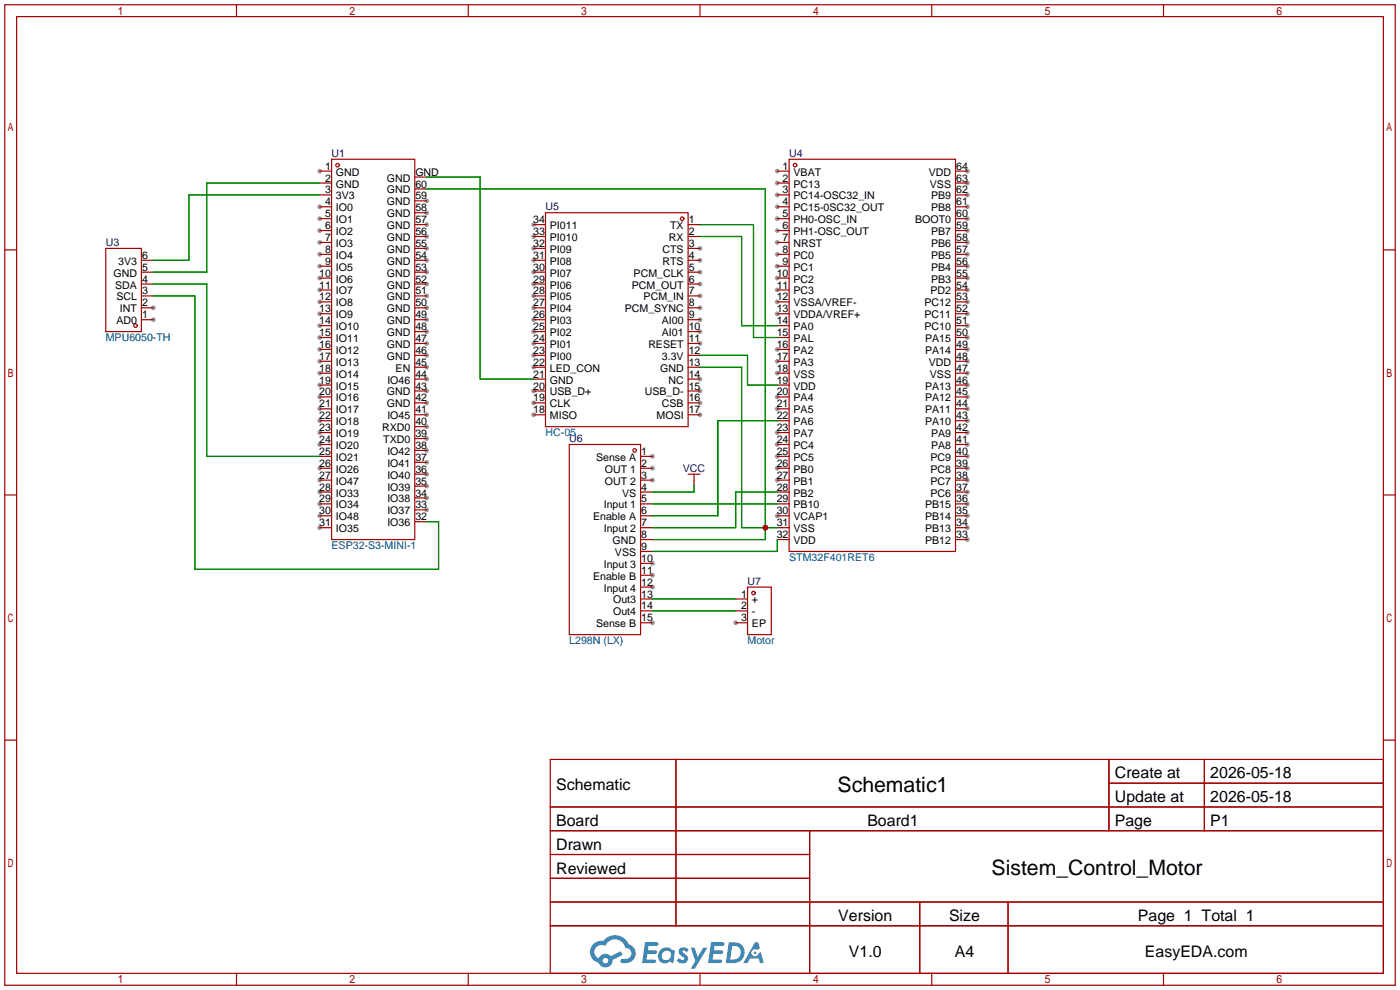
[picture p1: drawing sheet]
<svg xmlns="http://www.w3.org/2000/svg" width="299mm" height="212mm" viewBox="0 0 299 212" stroke-linecap="round" stroke-linejoin="round" font-family="sans-serif">
<g fill="#999">
<circle cx="68.3" cy="36.6" r=".51"/>
<circle cx="68.3" cy="44.2" r=".51"/>
<circle cx="68.3" cy="46.7" r=".51"/>
<circle cx="68.3" cy="49.3" r=".51"/>
<circle cx="68.3" cy="51.8" r=".51"/>
<circle cx="68.3" cy="54.4" r=".51"/>
<circle cx="68.3" cy="56.9" r=".51"/>
<circle cx="68.3" cy="59.4" r=".51"/>
<circle cx="68.3" cy="62" r=".51"/>
<circle cx="68.3" cy="64.5" r=".51"/>
<circle cx="68.3" cy="67.1" r=".51"/>
<circle cx="68.3" cy="69.6" r=".51"/>
<circle cx="68.3" cy="72.1" r=".51"/>
<circle cx="68.3" cy="74.7" r=".51"/>
<circle cx="68.3" cy="77.2" r=".51"/>
<circle cx="68.3" cy="79.8" r=".51"/>
<circle cx="68.3" cy="82.3" r=".51"/>
<circle cx="68.3" cy="84.8" r=".51"/>
<circle cx="68.3" cy="87.4" r=".51"/>
<circle cx="68.3" cy="89.9" r=".51"/>
<circle cx="68.3" cy="92.5" r=".51"/>
<circle cx="68.3" cy="95" r=".51"/>
<circle cx="68.3" cy="100.1" r=".51"/>
<circle cx="68.3" cy="102.6" r=".51"/>
<circle cx="68.3" cy="105.2" r=".51"/>
<circle cx="68.3" cy="107.7" r=".51"/>
<circle cx="68.3" cy="110.2" r=".51"/>
<circle cx="68.3" cy="112.8" r=".51"/>
<circle cx="91.2" cy="109" r=".51"/>
<circle cx="91.2" cy="106.4" r=".51"/>
<circle cx="91.2" cy="103.9" r=".51"/>
<circle cx="91.2" cy="101.3" r=".51"/>
<circle cx="91.2" cy="98.8" r=".51"/>
<circle cx="91.2" cy="96.3" r=".51"/>
<circle cx="91.2" cy="93.7" r=".51"/>
<circle cx="91.2" cy="91.2" r=".51"/>
<circle cx="91.2" cy="88.6" r=".51"/>
<circle cx="91.2" cy="86.1" r=".51"/>
<circle cx="91.2" cy="83.6" r=".51"/>
<circle cx="91.2" cy="81" r=".51"/>
<circle cx="91.2" cy="78.5" r=".51"/>
<circle cx="91.2" cy="75.9" r=".51"/>
<circle cx="91.2" cy="73.4" r=".51"/>
<circle cx="91.2" cy="70.9" r=".51"/>
<circle cx="91.2" cy="68.3" r=".51"/>
<circle cx="91.2" cy="65.8" r=".51"/>
<circle cx="91.2" cy="63.2" r=".51"/>
<circle cx="91.2" cy="60.7" r=".51"/>
<circle cx="91.2" cy="58.2" r=".51"/>
<circle cx="91.2" cy="55.6" r=".51"/>
<circle cx="91.2" cy="53.1" r=".51"/>
<circle cx="91.2" cy="50.5" r=".51"/>
<circle cx="91.2" cy="48" r=".51"/>
<circle cx="91.2" cy="45.5" r=".51"/>
<circle cx="91.2" cy="42.9" r=".51"/>
<circle cx="32.8" cy="68.3" r=".51"/>
<circle cx="32.8" cy="65.8" r=".51"/>
<circle cx="166.1" cy="36.6" r=".51"/>
<circle cx="166.1" cy="39.1" r=".51"/>
<circle cx="166.1" cy="41.7" r=".51"/>
<circle cx="166.1" cy="44.2" r=".51"/>
<circle cx="166.1" cy="46.7" r=".51"/>
<circle cx="166.1" cy="49.3" r=".51"/>
<circle cx="166.1" cy="51.8" r=".51"/>
<circle cx="166.1" cy="54.4" r=".51"/>
<circle cx="166.1" cy="56.9" r=".51"/>
<circle cx="166.1" cy="59.4" r=".51"/>
<circle cx="166.1" cy="62" r=".51"/>
<circle cx="166.1" cy="64.5" r=".51"/>
<circle cx="166.1" cy="67.1" r=".51"/>
<circle cx="166.1" cy="74.7" r=".51"/>
<circle cx="166.1" cy="77.2" r=".51"/>
<circle cx="166.1" cy="79.8" r=".51"/>
<circle cx="166.1" cy="84.8" r=".51"/>
<circle cx="166.1" cy="87.4" r=".51"/>
<circle cx="166.1" cy="92.5" r=".51"/>
<circle cx="166.1" cy="95" r=".51"/>
<circle cx="166.1" cy="97.5" r=".51"/>
<circle cx="166.1" cy="100.1" r=".51"/>
<circle cx="166.1" cy="102.6" r=".51"/>
<circle cx="166.1" cy="110.2" r=".51"/>
<circle cx="206.8" cy="115.3" r=".51"/>
<circle cx="206.8" cy="112.8" r=".51"/>
<circle cx="206.8" cy="110.2" r=".51"/>
<circle cx="206.8" cy="107.7" r=".51"/>
<circle cx="206.8" cy="105.2" r=".51"/>
<circle cx="206.8" cy="102.6" r=".51"/>
<circle cx="206.8" cy="100.1" r=".51"/>
<circle cx="206.8" cy="97.5" r=".51"/>
<circle cx="206.8" cy="95" r=".51"/>
<circle cx="206.8" cy="92.5" r=".51"/>
<circle cx="206.8" cy="89.9" r=".51"/>
<circle cx="206.8" cy="87.4" r=".51"/>
<circle cx="206.8" cy="84.8" r=".51"/>
<circle cx="206.8" cy="82.3" r=".51"/>
<circle cx="206.8" cy="79.8" r=".51"/>
<circle cx="206.8" cy="77.2" r=".51"/>
<circle cx="206.8" cy="74.7" r=".51"/>
<circle cx="206.8" cy="72.1" r=".51"/>
<circle cx="206.8" cy="69.6" r=".51"/>
<circle cx="206.8" cy="67.1" r=".51"/>
<circle cx="206.8" cy="64.5" r=".51"/>
<circle cx="206.8" cy="62" r=".51"/>
<circle cx="206.8" cy="59.4" r=".51"/>
<circle cx="206.8" cy="56.9" r=".51"/>
<circle cx="206.8" cy="54.4" r=".51"/>
<circle cx="206.8" cy="51.8" r=".51"/>
<circle cx="206.8" cy="49.3" r=".51"/>
<circle cx="206.8" cy="46.7" r=".51"/>
<circle cx="206.8" cy="44.2" r=".51"/>
<circle cx="206.8" cy="41.7" r=".51"/>
<circle cx="206.8" cy="39.1" r=".51"/>
<circle cx="206.8" cy="36.6" r=".51"/>
<circle cx="149.6" cy="53.1" r=".51"/>
<circle cx="149.6" cy="55.6" r=".51"/>
<circle cx="149.6" cy="58.2" r=".51"/>
<circle cx="149.6" cy="60.7" r=".51"/>
<circle cx="149.6" cy="63.2" r=".51"/>
<circle cx="149.6" cy="65.8" r=".51"/>
<circle cx="149.6" cy="68.3" r=".51"/>
<circle cx="149.6" cy="70.9" r=".51"/>
<circle cx="149.6" cy="73.4" r=".51"/>
<circle cx="149.6" cy="81" r=".51"/>
<circle cx="149.6" cy="83.6" r=".51"/>
<circle cx="149.6" cy="86.1" r=".51"/>
<circle cx="149.6" cy="88.6" r=".51"/>
<circle cx="114" cy="88.6" r=".51"/>
<circle cx="114" cy="86.1" r=".51"/>
<circle cx="114" cy="83.6" r=".51"/>
<circle cx="114" cy="78.5" r=".51"/>
<circle cx="114" cy="75.9" r=".51"/>
<circle cx="114" cy="73.4" r=".51"/>
<circle cx="114" cy="70.9" r=".51"/>
<circle cx="114" cy="68.3" r=".51"/>
<circle cx="114" cy="65.8" r=".51"/>
<circle cx="114" cy="63.2" r=".51"/>
<circle cx="114" cy="60.7" r=".51"/>
<circle cx="114" cy="58.2" r=".51"/>
<circle cx="114" cy="55.6" r=".51"/>
<circle cx="114" cy="53.1" r=".51"/>
<circle cx="114" cy="50.5" r=".51"/>
<circle cx="114" cy="48" r=".51"/>
<circle cx="139.4" cy="133.1" r=".51"/>
<circle cx="139.4" cy="125.5" r=".51"/>
<circle cx="139.4" cy="122.9" r=".51"/>
<circle cx="139.4" cy="120.4" r=".51"/>
<circle cx="139.4" cy="102.6" r=".51"/>
<circle cx="139.4" cy="100.1" r=".51"/>
<circle cx="139.4" cy="97.5" r=".51"/>
<circle cx="157.2" cy="133.1" r=".51"/>
</g>
<g fill="none" stroke="#a10000" stroke-width=".25">
<path d="M1 1h297.2v209.6h-297.2zM3.6 3.6h292.1v204.4h-292.1zM50.5 1v2.6M100.1 1v2.6M149.6 1v2.6M199.1 1v2.6M248.7 1v2.6M1 53.4h2.6M295.7 53.4h2.5M1 105.8h2.6M295.7 105.8h2.5M1 158.2h2.6"/>
<path d="M295.7 158.2h2.5M117.6 162.3h178.1v45.7h-178.1zM117.6 172.5h178.1M117.6 177.5h178.1M144.5 162.3v35.6M173 177.5v30.5M237 162.3v15.2M237 167.4h58.7M257.4 162.3v15.2M117.6 182.6h55.4M117.6 192.8h178.1M117.6 187.7h55.4"/>
<path d="M117.6 197.9h178.1M196.6 192.8v15.2M215.4 192.8v15.2M50.5 208v2.6M100.1 208v2.6M149.6 208v2.6M199.1 208v2.6M248.7 208v2.6"/>
</g>
<g fill="#5487ff">
<path d="M145.3 202.7a1.3 1.3 0 0 1 1.9 .3l-.4 .6a.54 .54 0 0 0-.9-.2l.1 .2a1.34 1.34 0 0 1 .9 1.8 1.47 1.47 0 0 1-2.3-.1l.5-.6 .8 .5a.31 .31 0 0 0 .4-.3 .31 .31 0 0 0-.3-.4 1.12 1.12 0 0 1-.7-1.8z"/>
<path d="M147.6 202.5h.9l.6 2 1.2-2h.9l-2.7 4.6h-.9l1-1.7z"/>
<path d="M137.8 201.4h1.7a1.31 1.31 0 0 1 1.2 .2 .4 .4 0 0 1-.3 .5l-1.8 .1-.1 .9h1.6a.4 .4 0 0 1 .4 .4 .4 .4 0 0 1-.5 .4h-1.6l-.2 1.2h1.4a.46 .46 0 0 1 .5 0 .46 .46 0 0 1 .1 .5l-.4 .2h-2.6z"/>
<path d="M151.9 201.4h1.7a1.32 1.32 0 0 1 1.2 .2 .39 .39 0 0 1-.3 .5l-1.8 .1-.1 .9h1.6a.4 .4 0 0 1 .4 .4 .4 .4 0 0 1-.4 .4h-1.7l-.2 1.2h1.4a.46 .46 0 0 1 .5 0 .46 .46 0 0 1 .1 .5l-.4 .2h-2.6z"/>
<path d="M161.3 201.4h.8l.3 1.3-.6 .4a.75 .75 0 0 0-1.1 .3 .75 .75 0 0 0 .5 1 .75 .75 0 0 0 .9-.7l.5-.2 .6 2.3h-.8l-.3-.9h-1.8l-.5 .9h-1z"/>
<path d="M155.7 201.4l-.6 4.4h1.5a2.27 2.27 0 0 0 2.6-2.2 2.27 2.27 0 0 0-2.7-2.2zM156.5 202.1a1.5 1.5 0 0 1 1.8 1.6 1.5 1.5 0 0 1-1.9 1.4h-.3z"/>
<path d="M141.2 203a1.6 1.6 0 0 0-.3 2.3 1.6 1.6 0 0 0 2.3 .2l.7 .3 .3-2.4-.1-.3-.5-.1a1.58 1.58 0 0 0-2.4 0zM141.8 203.5a.98 .98 0 0 1 1.6 .4 .98 .98 0 0 1-1.1 1.3 .94 .94 0 0 1-.9-.7 .94 .94 0 0 1 .4-1z"/>
<path d="M126.8 201.8a2.37 2.37 0 0 0 1.1 4 1.54 1.54 0 0 0 1.8 1 1.54 1.54 0 0 0 1.2-1.6l2.2-1.1-.5-.8-2 1a1.57 1.57 0 0 0-2.7 .5 1.5 1.5 0 0 1-.7-2.1 1.5 1.5 0 0 1 2.2-.5 2.23 2.23 0 0 1 2.3-1.4 2.23 2.23 0 0 1 2 1.8 1.16 1.16 0 0 1 1.2 1.1 1.16 1.16 0 0 1-1.1 1.2h-.7a.47 .47 0 0 0-.5 .4 .47 .47 0 0 0 .4 .5 2.17 2.17 0 0 0 2.5-.9 2.17 2.17 0 0 0-.3-2.7l-.8-.4a3.2 3.2 0 0 0-5.5-.7l-1.1 .1zM128.8 205.3a.6 .6 0 0 1 1.2 0 .6 .6 0 0 1-1.2 0z"/>
<circle cx="161.4" cy="203.6" r=".28"/>
</g>
<g fill="none" stroke="#a10000" stroke-width=".25">
<path d="M68.3 36.6h2.6M68.3 39.1h2.6M70.9 34h17.7v81.3h-17.7zM88.6 37.8h2.6M166.1 36.6h2.6M166.1 39.1h2.6M168.7 34h35.5v83.9h-35.5zM204.2 36.6h2.6M204.2 39.1h2.6M22.6 53.1h7.6v17.8h-7.6zM30.2 58.2h2.6M30.2 55.6h2.6"/>
<path d="M68.3 41.7h2.6M68.3 44.2h2.6M68.3 46.7h2.6M68.3 49.3h2.6M68.3 51.8h2.6M68.3 54.4h2.6M68.3 56.9h2.6M68.3 59.4h2.6M88.6 58.2h2.6M88.6 55.6h2.6M88.6 53.1h2.6M88.6 50.5h2.6"/>
<path d="M88.6 48h2.6M88.6 45.5h2.6M88.6 42.9h2.6M88.6 40.4h2.6M114 58.2h2.6M114 55.6h2.6M114 53.1h2.6M114 50.5h2.6M114 48h2.6M116.6 45.5h30.5v45.7h-30.5zM147.1 58.2h2.5M147.1 55.6h2.5"/>
<path d="M147.1 53.1h2.5M147.1 50.5h2.5M147.1 48h2.5M166.1 41.7h2.6M166.1 44.2h2.6M166.1 46.7h2.6M166.1 49.3h2.6M166.1 51.8h2.6M166.1 54.4h2.6M166.1 56.9h2.6M166.1 59.4h2.6M204.2 41.7h2.6"/>
<path d="M204.2 44.2h2.6M204.2 46.7h2.6M204.2 49.3h2.6M204.2 51.8h2.6M204.2 54.4h2.6M204.2 56.9h2.6M204.2 59.4h2.6M30.2 68.3h2.6M30.2 65.8h2.6M30.2 63.2h2.6M30.2 60.7h2.6M68.3 62h2.6"/>
<path d="M68.3 64.5h2.6M68.3 67.1h2.6M68.3 69.6h2.6M68.3 72.1h2.6M68.3 74.7h2.6M68.3 77.2h2.6M68.3 79.8h2.6M88.6 78.5h2.6M88.6 75.9h2.6M88.6 73.4h2.6M88.6 70.9h2.6M88.6 68.3h2.6"/>
<path d="M88.6 65.8h2.6M88.6 63.2h2.6M88.6 60.7h2.6M114 78.5h2.6M114 75.9h2.6M114 73.4h2.6M114 70.9h2.6M114 68.3h2.6M114 65.8h2.6M114 63.2h2.6M114 60.7h2.6M147.1 78.5h2.5"/>
<path d="M147.1 75.9h2.5M147.1 73.4h2.5M147.1 70.9h2.5M147.1 68.3h2.5M147.1 65.8h2.5M147.1 63.2h2.5M147.1 60.7h2.5M166.1 62h2.6M166.1 64.5h2.6M166.1 67.1h2.6M166.1 69.6h2.6M166.1 72.1h2.6"/>
<path d="M166.1 74.7h2.6M166.1 77.2h2.6M166.1 79.8h2.6M204.2 62h2.6M204.2 64.5h2.6M204.2 67.1h2.6M204.2 69.6h2.6M204.2 72.1h2.6M204.2 74.7h2.6M204.2 77.2h2.6M204.2 79.8h2.6M68.3 82.3h2.6"/>
<path d="M68.3 84.8h2.6M68.3 87.4h2.6M68.3 89.9h2.6M68.3 92.5h2.6M68.3 95h2.6M68.3 97.5h2.6M88.6 98.8h2.6M88.6 96.3h2.6M88.6 93.7h2.6M88.6 91.2h2.6M88.6 88.6h2.6M88.6 86.1h2.6"/>
<path d="M88.6 83.6h2.6M88.6 81h2.6M114 88.6h2.6M114 86.1h2.6M114 83.6h2.6M114 81h2.6M121.7 95h15.2v40.6h-15.2zM136.9 97.5h2.5M147.1 88.6h2.5M147.1 86.1h2.5M147.1 83.6h2.5M147.1 81h2.5"/>
<path d="M166.1 82.3h2.6M166.1 84.8h2.6M166.1 87.4h2.6M166.1 89.9h2.6M166.1 92.5h2.6M166.1 95h2.6M166.1 97.5h2.6M204.2 82.3h2.6M204.2 84.8h2.6M204.2 87.4h2.6M204.2 89.9h2.6M204.2 92.5h2.6"/>
<path d="M204.2 95h2.6M204.2 97.5h2.6M68.3 100.1h2.6M68.3 102.6h2.6M68.3 105.2h2.6M68.3 107.7h2.6M68.3 110.2h2.6M68.3 112.8h2.6M88.6 111.5h2.6M88.6 109h2.6M88.6 106.4h2.6M88.6 103.9h2.6"/>
<path d="M88.6 101.3h2.6M136.9 100.1h2.5M136.9 102.6h2.5M136.9 105.2h2.5M136.9 107.7h2.5M136.9 110.2h2.5M136.9 112.8h2.5M136.9 115.3h2.5M136.9 117.9h2.5M147.1 101.3h2.5M148.3 101.3v2.6M166.1 100.1h2.6"/>
<path d="M166.1 102.6h2.6M166.1 105.2h2.6M166.1 107.7h2.6M166.1 110.2h2.6M166.1 112.8h2.6M166.1 115.3h2.6M204.2 100.1h2.6M204.2 102.6h2.6M204.2 105.2h2.6M204.2 107.7h2.6M204.2 110.2h2.6M204.2 112.8h2.6"/>
<path d="M204.2 115.3h2.6M136.9 133.1h2.5M136.9 130.6h2.5M136.9 128h2.5M136.9 125.5h2.5M136.9 122.9h2.5M136.9 120.4h2.5M157.2 133.1h2.6M157.2 130.6h2.6M157.2 128h2.6M159.8 125.5h5v10.1h-5z"/>
<circle cx="72.1" cy="35.3" r=".38"/>
<circle cx="169.9" cy="35.3" r=".38"/>
<circle cx="145.8" cy="46.7" r=".38"/>
<circle cx="29" cy="69.6" r=".38"/>
<circle cx="135.6" cy="96.3" r=".38"/>
<circle cx="161" cy="126.7" r=".38"/>
</g>
<g fill="none" stroke="#008700" stroke-width=".25">
<path d="M68.3 39.1h-24.1v19.1h-11.4M91.2 37.8h11.4v43.2h11.4M68.3 41.7h-27.9v13.9h-7.6M91.2 40.4h72.4v74.9h-24.2M149.6 48h11.4v24.1h5.1M149.6 50.5h8.9v19.1h7.6M32.8 60.7h11.4v36.8h24.1M32.8 63.2h8.9v58.5h52v-10.2h-2.5M149.6 78.5h8.9v34.3h7.6M149.6 75.9h10.2v6.4h6.3M166.1 89.9h-12.7v20.3h-14M139.4 107.7h26.7"/>
<path d="M148.3 103.9v1.3h-8.9M166.1 105.2h-8.9v7.6h-17.8M166.1 115.3v2.6h-26.7M139.4 128h17.8M139.4 130.6h17.8"/>
</g>
<circle cx="163.6" cy="112.8" r=".63" fill="#c00"/>
<g font-size="4.5">
<text x="179" y="169.2">Schematic1</text>
<text x="211.9" y="187">Sistem_Control_Motor</text>
</g>
<g font-size="3.4">
<text x="238.3" y="166.4">Create at</text>
<text x="258.7" y="166.4">2026-05-18</text>
<text x="118.9" y="168.9">Schematic</text>
<text x="238.3" y="171.4">Update at</text>
<text x="258.7" y="171.4">2026-05-18</text>
<text x="118.9" y="176.5">Board</text>
<text x="185.4" y="176.5">Board1</text>
<text x="238.3" y="176.5">Page</text>
<text x="258.7" y="176.5">P1</text>
<text x="118.9" y="181.6">Drawn</text>
<text x="118.9" y="186.7">Reviewed</text>
<text x="179.2" y="196.8">Version</text>
<text x="202.8" y="196.8">Size</text>
<text x="243.2" y="196.8">Page 1 Total 1</text>
<text x="181.4" y="204.5">V1.0</text>
<text x="204.1" y="204.5">A4</text>
<text x="244.7" y="204.5">EasyEDA.com</text>
</g>
<g font-size="2.3" fill="#000080">
<text x="70.9" y="33.5">U1</text>
<text x="168.7" y="33.5">U4</text>
<text x="116.6" y="44.9">U5</text>
<text x="22.6" y="52.5">U3</text>
<text x="121.7" y="94.5">U6</text>
<text x="145.9" y="100.8">VCC</text>
<text x="159.8" y="124.9">U7</text>
</g>
<g font-size="2.3">
<text x="69.5" y="36.3">1</text>
<text x="69.5" y="38.8">2</text>
<text x="69.5" y="41.3">3</text>
<text x="71.8" y="37.5">GND</text>
<text x="71.8" y="40.1">GND</text>
<text x="82.7" y="41.3">GND</text>
<text x="82.7" y="38.8">GND</text>
<text x="88.8" y="40.1">60</text>
<text x="88.8" y="37.5">GND</text>
<text x="167.3" y="36.3">1</text>
<text x="167.3" y="38.8">2</text>
<text x="167.3" y="41.3">3</text>
<text x="169.6" y="37.5">VBAT</text>
<text x="169.6" y="40.1">PC13</text>
<text x="198.5" y="37.5">VDD</text>
<text x="198.7" y="40.1">VSS</text>
<text x="204.3" y="41.3">62</text>
<text x="204.3" y="38.8">63</text>
<text x="204.3" y="36.3">64</text>
<text x="69.5" y="43.9">4</text>
<text x="69.5" y="46.4">5</text>
<text x="71.8" y="42.6">3V3</text>
<text x="71.8" y="45.2">IO0</text>
<text x="71.8" y="47.7">IO1</text>
<text x="82.7" y="46.4">GND</text>
<text x="82.7" y="43.9">GND</text>
<text x="88.8" y="47.7">57</text>
<text x="88.8" y="45.2">58</text>
<text x="88.8" y="42.6">59</text>
<text x="113.9" y="47.7">34</text>
<text x="147.2" y="47.7">1</text>
<text x="167.3" y="43.9">4</text>
<text x="167.3" y="46.4">5</text>
<text x="169.6" y="42.6">PC14-OSC32_IN</text>
<text x="169.6" y="45.2">PC15-0SC32_OUT</text>
<text x="169.6" y="47.7">PH0-OSC_IN</text>
<text x="195.6" y="47.7">BOOT0</text>
<text x="199" y="45.2">PB8</text>
<text x="199" y="42.6">PB9</text>
<text x="204.3" y="46.4">60</text>
<text x="204.3" y="43.9">61</text>
<text x="69.5" y="49">6</text>
<text x="69.5" y="51.5">7</text>
<text x="71.8" y="50.2">IO2</text>
<text x="71.8" y="52.8">IO3</text>
<text x="82.7" y="51.5">GND</text>
<text x="82.7" y="49">GND</text>
<text x="88.8" y="52.8">55</text>
<text x="88.8" y="50.2">56</text>
<text x="113.9" y="52.8">32</text>
<text x="113.9" y="50.2">33</text>
<text x="117.5" y="51.5">PI010</text>
<text x="117.5" y="49">PI011</text>
<text x="143" y="51.5">RX</text>
<text x="143.2" y="49">TX</text>
<text x="147.2" y="50.2">2</text>
<text x="147.2" y="52.8">3</text>
<text x="167.3" y="49">6</text>
<text x="167.3" y="51.5">7</text>
<text x="169.6" y="50.2">PH1-OSC_OUT</text>
<text x="169.6" y="52.8">NRST</text>
<text x="199" y="52.8">PB6</text>
<text x="199" y="50.2">PB7</text>
<text x="204.3" y="51.5">58</text>
<text x="204.3" y="49">59</text>
<text x="24.2" y="59.1">GND</text>
<text x="25.3" y="56.6">3V3</text>
<text x="30.4" y="57.9">5</text>
<text x="30.4" y="55.3">6</text>
<text x="68.2" y="59.1">10</text>
<text x="69.5" y="54">8</text>
<text x="69.5" y="56.6">9</text>
<text x="71.8" y="55.3">IO4</text>
<text x="71.8" y="57.9">IO5</text>
<text x="82.7" y="59.1">GND</text>
<text x="82.7" y="56.6">GND</text>
<text x="82.7" y="54">GND</text>
<text x="88.8" y="57.9">53</text>
<text x="88.8" y="55.3">54</text>
<text x="113.9" y="57.9">30</text>
<text x="113.9" y="55.3">31</text>
<text x="117.5" y="59.1">PI07</text>
<text x="117.5" y="56.6">PI08</text>
<text x="117.5" y="54">PI09</text>
<text x="135.4" y="59.1">PCM_CLK</text>
<text x="141.6" y="54">CTS</text>
<text x="141.6" y="56.6">RTS</text>
<text x="147.2" y="55.3">4</text>
<text x="147.2" y="57.9">5</text>
<text x="166" y="59.1">10</text>
<text x="167.3" y="54">8</text>
<text x="167.3" y="56.6">9</text>
<text x="169.6" y="55.3">PC0</text>
<text x="169.6" y="57.9">PC1</text>
<text x="199" y="57.9">PB4</text>
<text x="199" y="55.3">PB5</text>
<text x="204.3" y="59.1">55</text>
<text x="204.3" y="56.6">56</text>
<text x="204.3" y="54">57</text>
<text x="24.6" y="61.7">SDA</text>
<text x="24.9" y="64.2">SCL</text>
<text x="30.4" y="65.5">2</text>
<text x="30.4" y="62.9">3</text>
<text x="30.4" y="60.4">4</text>
<text x="68.2" y="61.7">11</text>
<text x="68.2" y="64.2">12</text>
<text x="71.8" y="60.4">IO6</text>
<text x="71.8" y="62.9">IO7</text>
<text x="71.8" y="65.5">IO8</text>
<text x="82.7" y="64.2">GND</text>
<text x="82.7" y="61.7">GND</text>
<text x="88.8" y="65.5">50</text>
<text x="88.8" y="62.9">51</text>
<text x="88.8" y="60.4">52</text>
<text x="113.9" y="65.5">27</text>
<text x="113.9" y="62.9">28</text>
<text x="113.9" y="60.4">29</text>
<text x="117.5" y="64.2">PI05</text>
<text x="117.5" y="61.7">PI06</text>
<text x="135" y="61.7">PCM_OUT</text>
<text x="137.6" y="64.2">PCM_IN</text>
<text x="147.2" y="60.4">6</text>
<text x="147.2" y="62.9">7</text>
<text x="147.2" y="65.5">8</text>
<text x="166" y="61.7">11</text>
<text x="166" y="64.2">12</text>
<text x="169.6" y="60.4">PC2</text>
<text x="169.6" y="62.9">PC3</text>
<text x="169.6" y="65.5">VSSA/VREF-</text>
<text x="197.6" y="65.5">PC12</text>
<text x="198.9" y="62.9">PD2</text>
<text x="199" y="60.4">PB3</text>
<text x="204.3" y="64.2">53</text>
<text x="204.3" y="61.7">54</text>
<text x="24.9" y="69.3">AD0</text>
<text x="25.6" y="66.7">INT</text>
<text x="30.4" y="68">1</text>
<text x="68.2" y="66.7">13</text>
<text x="68.2" y="69.3">14</text>
<text x="68.2" y="71.8">15</text>
<text x="71.8" y="68">IO9</text>
<text x="71.8" y="70.6">IO10</text>
<text x="82.7" y="71.8">GND</text>
<text x="82.7" y="69.3">GND</text>
<text x="82.7" y="66.7">GND</text>
<text x="88.8" y="70.6">48</text>
<text x="88.8" y="68">49</text>
<text x="113.9" y="70.6">25</text>
<text x="113.9" y="68">26</text>
<text x="117.5" y="71.8">PI02</text>
<text x="117.5" y="69.3">PI03</text>
<text x="117.5" y="66.7">PI04</text>
<text x="133.5" y="66.7">PCM_SYNC</text>
<text x="141.5" y="69.3">AI00</text>
<text x="141.5" y="71.8">AI01</text>
<text x="147.2" y="68">9</text>
<text x="147.2" y="70.6">10</text>
<text x="166" y="66.7">13</text>
<text x="166" y="69.3">14</text>
<text x="166" y="71.8">15</text>
<text x="169.6" y="68">VDDA/VREF+</text>
<text x="169.6" y="70.6">PA0</text>
<text x="197.6" y="70.6">PC10</text>
<text x="197.6" y="68">PC11</text>
<text x="204.3" y="71.8">50</text>
<text x="204.3" y="69.3">51</text>
<text x="204.3" y="66.7">52</text>
<text x="68.2" y="74.4">16</text>
<text x="68.2" y="76.9">17</text>
<text x="71.8" y="73.1">IO11</text>
<text x="71.8" y="75.6">IO12</text>
<text x="82.7" y="76.9">GND</text>
<text x="82.7" y="74.4">GND</text>
<text x="88.8" y="75.6">46</text>
<text x="88.8" y="73.1">47</text>
<text x="113.9" y="75.6">23</text>
<text x="113.9" y="73.1">24</text>
<text x="117.5" y="76.9">PI00</text>
<text x="117.5" y="74.4">PI01</text>
<text x="138.6" y="74.4">RESET</text>
<text x="141.5" y="76.9">3.3V</text>
<text x="147.2" y="73.1">11</text>
<text x="147.2" y="75.6">12</text>
<text x="166" y="74.4">16</text>
<text x="166" y="76.9">17</text>
<text x="169.6" y="73.1">PAL</text>
<text x="169.6" y="75.6">PA2</text>
<text x="197.7" y="75.6">PA14</text>
<text x="197.7" y="73.1">PA15</text>
<text x="204.3" y="76.9">48</text>
<text x="204.3" y="74.4">49</text>
<text x="68.2" y="79.4">18</text>
<text x="68.2" y="82">19</text>
<text x="71.8" y="78.2">IO13</text>
<text x="71.8" y="80.7">IO14</text>
<text x="71.8" y="83.3">IO15</text>
<text x="82.8" y="82">IO46</text>
<text x="84.6" y="79.4">EN</text>
<text x="88.8" y="83.3">43</text>
<text x="88.8" y="80.7">44</text>
<text x="88.8" y="78.2">45</text>
<text x="113.9" y="83.3">20</text>
<text x="113.9" y="80.7">21</text>
<text x="113.9" y="78.2">22</text>
<text x="117.5" y="82">GND</text>
<text x="117.5" y="79.4">LED_CON</text>
<text x="141.1" y="79.4">GND</text>
<text x="142.9" y="82">NC</text>
<text x="147.2" y="78.2">13</text>
<text x="147.2" y="80.7">14</text>
<text x="147.2" y="83.3">15</text>
<text x="166" y="79.4">18</text>
<text x="166" y="82">19</text>
<text x="169.6" y="78.2">PA3</text>
<text x="169.6" y="80.7">VSS</text>
<text x="169.6" y="83.3">VDD</text>
<text x="197.7" y="83.3">PA13</text>
<text x="198.5" y="78.2">VDD</text>
<text x="198.7" y="80.7">VSS</text>
<text x="204.3" y="82">46</text>
<text x="204.3" y="79.4">47</text>
<text x="68.2" y="84.5">20</text>
<text x="68.2" y="87.1">21</text>
<text x="68.2" y="89.6">22</text>
<text x="71.8" y="85.8">IO16</text>
<text x="71.8" y="88.3">IO17</text>
<text x="82.7" y="87.1">GND</text>
<text x="82.7" y="84.5">GND</text>
<text x="82.8" y="89.6">IO45</text>
<text x="88.8" y="88.3">41</text>
<text x="88.8" y="85.8">42</text>
<text x="113.9" y="88.3">18</text>
<text x="113.9" y="85.8">19</text>
<text x="117.5" y="89.6">MISO</text>
<text x="117.5" y="87.1">CLK</text>
<text x="117.5" y="84.5">USB_D+</text>
<text x="137.8" y="84.5">USB_D-</text>
<text x="140.3" y="89.6">MOSI</text>
<text x="141.5" y="87.1">CSB</text>
<text x="147.2" y="85.8">16</text>
<text x="147.2" y="88.3">17</text>
<text x="166" y="84.5">20</text>
<text x="166" y="87.1">21</text>
<text x="166" y="89.6">22</text>
<text x="169.6" y="85.8">PA4</text>
<text x="169.6" y="88.3">PA5</text>
<text x="197.7" y="88.3">PA11</text>
<text x="197.7" y="85.8">PA12</text>
<text x="204.3" y="89.6">43</text>
<text x="204.3" y="87.1">44</text>
<text x="204.3" y="84.5">45</text>
<text x="68.2" y="92.1">23</text>
<text x="68.2" y="94.7">24</text>
<text x="71.8" y="90.9">IO18</text>
<text x="71.8" y="93.4">IO19</text>
<text x="71.8" y="96">IO20</text>
<text x="81.7" y="92.1">RXD0</text>
<text x="81.9" y="94.7">TXD0</text>
<text x="88.8" y="96">38</text>
<text x="88.8" y="93.4">39</text>
<text x="88.8" y="90.9">40</text>
<text x="166" y="92.1">23</text>
<text x="166" y="94.7">24</text>
<text x="169.6" y="90.9">PA6</text>
<text x="169.6" y="93.4">PA7</text>
<text x="169.6" y="96">PC4</text>
<text x="197.7" y="90.9">PA10</text>
<text x="199" y="96">PA8</text>
<text x="199" y="93.4">PA9</text>
<text x="204.3" y="94.7">41</text>
<text x="204.3" y="92.1">42</text>
<text x="68.2" y="97.2">25</text>
<text x="68.2" y="99.8">26</text>
<text x="71.8" y="98.5">IO21</text>
<text x="71.8" y="101">IO26</text>
<text x="82.8" y="99.8">IO41</text>
<text x="82.8" y="97.2">IO42</text>
<text x="88.8" y="101">36</text>
<text x="88.8" y="98.5">37</text>
<text x="127.4" y="98.5">Sense A</text>
<text x="129.3" y="101">OUT 1</text>
<text x="137" y="99.8">2</text>
<text x="137" y="97.2">1</text>
<text x="166" y="97.2">25</text>
<text x="166" y="99.8">26</text>
<text x="169.6" y="98.5">PC5</text>
<text x="169.6" y="101">PB0</text>
<text x="198.9" y="101">PC8</text>
<text x="198.9" y="98.5">PC9</text>
<text x="204.3" y="99.8">39</text>
<text x="204.3" y="97.2">40</text>
<text x="68.2" y="102.3">27</text>
<text x="68.2" y="104.8">28</text>
<text x="68.2" y="107.4">29</text>
<text x="71.8" y="103.6">IO47</text>
<text x="71.8" y="106.1">IO33</text>
<text x="82.8" y="107.4">IO38</text>
<text x="82.8" y="104.8">IO39</text>
<text x="82.8" y="102.3">IO40</text>
<text x="88.8" y="106.1">34</text>
<text x="88.8" y="103.6">35</text>
<text x="129.3" y="103.6">OUT 2</text>
<text x="132.9" y="106.1">VS</text>
<text x="137" y="107.4">5</text>
<text x="137" y="104.8">4</text>
<text x="137" y="102.3">3</text>
<text x="166" y="102.3">27</text>
<text x="166" y="104.8">28</text>
<text x="166" y="107.4">29</text>
<text x="169.6" y="103.6">PB1</text>
<text x="169.6" y="106.1">PB2</text>
<text x="198.9" y="106.1">PC6</text>
<text x="198.9" y="103.6">PC7</text>
<text x="204.3" y="107.4">36</text>
<text x="204.3" y="104.8">37</text>
<text x="204.3" y="102.3">38</text>
<text x="68.2" y="109.9">30</text>
<text x="68.2" y="112.5">31</text>
<text x="71.8" y="108.7">IO34</text>
<text x="71.8" y="111.2">IO48</text>
<text x="71.8" y="113.7">IO35</text>
<text x="82.8" y="112.5">IO36</text>
<text x="82.8" y="109.9">IO37</text>
<text x="88.8" y="111.2">32</text>
<text x="88.8" y="108.7">33</text>
<text x="126.8" y="111.2">Enable A</text>
<text x="129" y="113.7">Input 2</text>
<text x="129" y="108.7">Input 1</text>
<text x="137" y="112.5">7</text>
<text x="137" y="109.9">6</text>
<text x="166" y="109.9">30</text>
<text x="166" y="112.5">31</text>
<text x="169.6" y="108.7">PB10</text>
<text x="169.6" y="111.2">VCAP1</text>
<text x="169.6" y="113.7">VSS</text>
<text x="197.7" y="113.7">PB13</text>
<text x="197.7" y="111.2">PB14</text>
<text x="197.7" y="108.7">PB15</text>
<text x="204.3" y="112.5">34</text>
<text x="204.3" y="109.9">35</text>
<text x="130.9" y="116.3">GND</text>
<text x="131.4" y="118.8">VSS</text>
<text x="137" y="117.5">9</text>
<text x="137" y="115">8</text>
<text x="166" y="115">32</text>
<text x="169.6" y="116.3">VDD</text>
<text x="197.7" y="116.3">PB12</text>
<text x="204.3" y="115">33</text>
<text x="126.8" y="123.9">Enable B</text>
<text x="129" y="121.4">Input 3</text>
<text x="137" y="125.2">12</text>
<text x="137" y="122.6">11</text>
<text x="137" y="120.1">10</text>
<text x="129" y="126.4">Input 4</text>
<text x="131" y="131.5">Out4</text>
<text x="131" y="129">Out3</text>
<text x="137" y="130.2">14</text>
<text x="137" y="127.7">13</text>
<text x="158.4" y="130.2">2</text>
<text x="158.4" y="127.7">1</text>
<text x="160.7" y="131.5">-</text>
<text x="160.7" y="129">+</text>
<text x="127.4" y="134.1">Sense B</text>
<text x="137" y="132.8">15</text>
<text x="158.4" y="132.8">3</text>
<text x="160.7" y="134.1">EP</text>
</g>
<g font-size="2.3" fill="#00f">
<text x="22.6" y="72.9">MPU6050-TH</text>
<text x="116.6" y="93.2">HC-05</text>
<text x="70.9" y="117.3">ESP32-S3-MINI-1</text>
<text x="168.7" y="119.9">STM32F401RET6</text>
<text x="121.7" y="137.6">L298N (LX)</text>
<text x="159.8" y="137.6">Motor</text>
</g>
</svg>
